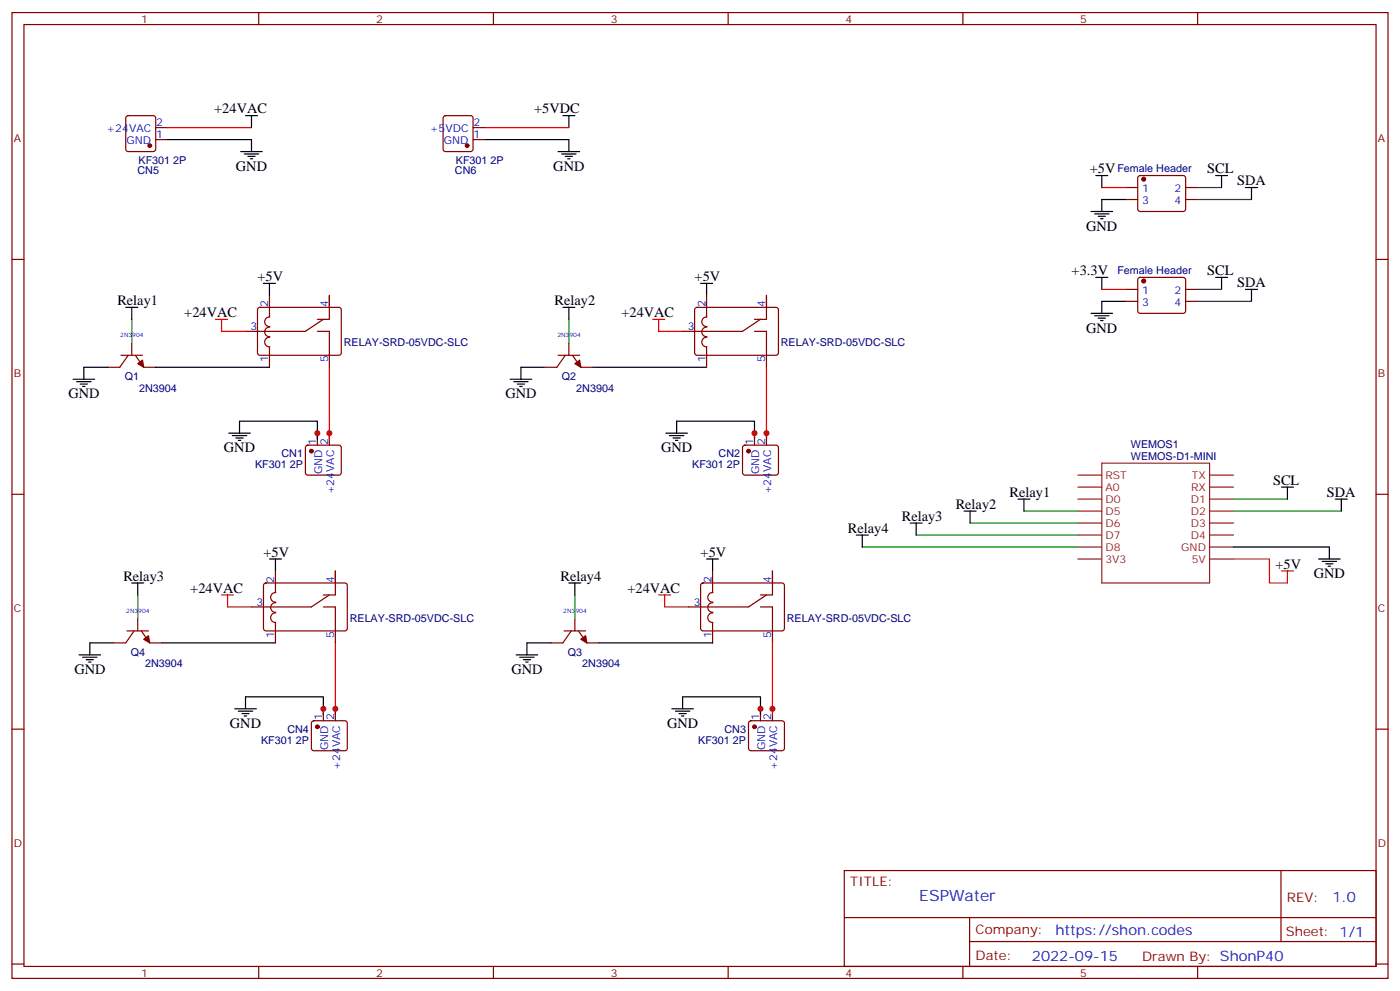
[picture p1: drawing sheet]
<svg xmlns="http://www.w3.org/2000/svg" width="412mm" height="292mm" viewBox="0 0 412 292" stroke-linecap="round" stroke-linejoin="round" font-family="sans-serif">
<g fill="none" stroke="#870000" stroke-width=".35">
<path d="M3.5 3.7h405.4v284.3h-405.4zM7.1 7.2h398.2v277.3h-398.2zM76.2 3.7v3.5M145.3 3.7v3.5M214.5 3.7v3.5M283.6 3.7v3.5M352.8 3.7v3.5M37.3 34.2l.4-.2h7.5l.5 .2 .2 .5v9.2l-.3 .5-.4 .2h-7.5l-.5-.2-.2-.5v-9.2zM45.9 37.6h3.5M130.8 34.2l.4-.2h7.4l.5 .2 .2 .5v9.2l-.2 .5-.5 .2h-7.4l-.5-.2-.2-.5v-9.2zM139.3 37.6h3.6M45.9 41.1h3.5"/>
<path d="M139.3 41.1h3.6M331.6 55.2h3.5M331.6 58.7h3.5M335.4 51.9l.4-.2h12.7l.5 .2 .2 .5v9.4l-.7 .5-12.9-.1-.5-.6v-9.2zM349.2 55.2h3.6M349.2 58.7h3.6M3.5 76.4h3.6M405.3 76.4h3.6M72.3 97.5h17.7M76.1 90.7l.5-.2h23.5l.4 .7v13l-.7 .4-23.5-.1-.5-.6v-12.7zM79.4 87v6.3M79.5 96.3a1.41 1.41 0 0 0-1.5 1.4 1.41 1.41 0 0 0 1.5 1.4"/>
<path d="M79.5 99.3a1.41 1.41 0 0 0-1.5 1.4 1.41 1.41 0 0 0 1.5 1.4M79.5 93.3a1.41 1.41 0 0 0-1.5 1.4 1.41 1.41 0 0 0 1.5 1.4M93.5 97.5h3.5v10.6M97 87v7h-3.5M201.1 97.5h17.6M204.8 90.7l.5-.2h23.6l.4 .7-.1 13-.6 .4-23.6-.1-.4-.6v-12.7zM208.1 87v6.3M208.2 96.3a1.41 1.41 0 0 0-1.5 1.4 1.41 1.41 0 0 0 1.5 1.4M208.2 99.3a1.41 1.41 0 0 0-1.5 1.4 1.41 1.41 0 0 0 1.5 1.4M208.2 93.3a1.41 1.41 0 0 0-1.5 1.4 1.41 1.41 0 0 0 1.5 1.4M222.2 97.5h3.6v10.6M225.8 87v7h-3.6"/>
<path d="M331.6 85.2h3.5M331.6 88.7h3.5M335.4 81.9l.4-.2h12.7l.5 .2 .2 .5v9.4l-.7 .5-12.9-.1-.5-.7v-9.1zM349.2 85.2h3.6M349.2 88.7h3.6M35.6 104.6h6.4M37.7 104.6l-2.4 3.5h-3.6M38.8 101.1v3.5M39.9 104.6l2.4 3.5h3.6M79.4 102.1v6M164.4 104.6h6.3M166.5 104.6l-2.5 3.5h-3.5"/>
<path d="M167.6 101.1v3.5M168.6 104.6l2.5 3.5h3.5M208.1 102.1v6M90.2 131.3l.5-.2h9.1l.5 .2 .2 .5v7.4l-.2 .5-.5 .2h-9.1l-.5-.3-.2-.4v-7.4zM93.5 127.5v3.6M97 127.5v3.6M219 131.3l.4-.2h9.2l.5 .2 .2 .5v7.4l-.2 .5-.5 .2h-9.2l-.5-.3-.2-.4v-7.4zM222.2 127.5v3.6M225.8 127.5v3.6M3.5 145.5h3.6M405.3 145.5h3.6M74.1 178.7h17.6"/>
<path d="M77.8 171.8l.5-.2 23.6 .1 .4 .6-.1 13-.6 .4h-23.6l-.4-.7v-12.7zM81.1 168.1v6.3M81.2 177.4a1.41 1.41 0 0 0-1.5 1.5 1.41 1.41 0 0 0 1.5 1.4M81.2 174.5a1.41 1.41 0 0 0-1.5 1.4 1.41 1.41 0 0 0 1.5 1.4M95.2 178.7h3.6v10.6M98.8 168.1v7.1h-3.6M202.8 178.7h17.7M206.6 171.8l.5-.2 23.5 .1 .5 .6-.1 13-.6 .4h-23.6l-.4-.7v-12.7zM209.9 168.1v6.3M210 177.4a1.41 1.41 0 0 0-1.5 1.5 1.41 1.41 0 0 0 1.5 1.4M210 174.5a1.41 1.41 0 0 0-1.5 1.4 1.41 1.41 0 0 0 1.5 1.4M224 178.7h3.5v10.6"/>
<path d="M227.5 168.1v7.1h-3.5M37.4 185.7h6.3M39.5 185.7l-2.5 3.6h-3.5M40.6 182.2v3.5M41.6 185.7l2.5 3.6h3.5M81.1 183.3v6M81.2 180.4a1.41 1.41 0 0 0-1.5 1.4 1.41 1.41 0 0 0 1.5 1.4M166.2 185.7h6.3M168.3 185.7l-2.5 3.6h-3.5M169.3 182.2v3.5M170.4 185.7l2.5 3.6h3.5M209.9 183.3v6"/>
<path d="M210 180.4a1.41 1.41 0 0 0-1.5 1.4 1.41 1.41 0 0 0 1.5 1.4M3.5 214.7h3.6M92 212.4l.4-.2h9.2l.5 .2 .2 .5v7.4l-.2 .5-.5 .2h-9.2l-.5-.2-.2-.5v-7.4zM95.2 208.7v3.5M98.8 208.7v3.5M220.7 212.4l.5-.2h9.2l.5 .2 .2 .5v7.4l-.3 .5-.4 .2h-9.2l-.5-.2-.2-.5v-7.4zM224 208.7v3.5M227.5 208.7v3.5M405.3 214.7h3.6M248.7 256.3h156.6v28.2h-156.6zM377.3 256.3v20.9M248.7 270.1h156.5"/>
<path d="M285.6 277.2h119.6M285.6 270.1v14.2M3.5 283.8h3.6M76.2 284.5v3.5M145.3 284.5v3.5M214.5 284.5v3.5M283.6 284.5v3.5M352.8 284.5v3.5M405.3 283.8h3.6"/>
</g>
<g fill="none" stroke="#8c2424" stroke-width=".35">
<path d="M317.5 139.9h7.1M324.6 136.3h31.7v35.3h-31.7zM356.3 139.9h7.1M317.5 143.4h7.1M317.5 146.9h7.1M317.5 150.5h7.1M317.5 154h7.1M317.5 157.5h7.1M356.3 143.4h7.1M356.3 146.9h7.1M356.3 150.5h7.1M356.3 154h7.1"/>
<path d="M356.3 157.5h7.1M317.5 161h7.1M317.5 164.6h7.1M356.3 161h7.1M356.3 164.6h7.1"/>
</g>
<path d="M363.4 164.6h10.5v7h5.3" fill="none" stroke="#f30" stroke-width=".35"/>
<g fill="none" stroke="#f00" stroke-width=".35">
<path d="M49.4 37.6h24.7M142.9 37.6h24.7M324.6 55.2h7M63.5 94h3.5M65.3 94v3.5h7M192.3 94h3.5M194 94v3.5h7.1M324.6 85.2h7M97 108.1v21.2M225.8 108.1v21.2M65.3 175.2h3.5M67 175.2v3.5h7.1"/>
<path d="M194 175.2h3.6M195.8 175.2v3.5h7M377.5 168.1h3.5M379.2 168.1v3.5M98.8 189.3v21.1M227.5 189.3v21.1"/>
</g>
<g fill="none" stroke="#000" stroke-width=".35">
<path d="M72.3 34h3.5M74.1 34v3.6M165.8 34h3.5M167.6 34v3.6M49.4 41.1h24.7v3.5M70.9 44.6h6.4M72 45.3h4.2M73 46h2.1M73.7 46.7h.7M142.9 41.1h24.7v3.5M164.4 44.6h6.3M165.5 45.3h4.2"/>
<path d="M166.5 46h2.1M167.2 46.7h.7M322.8 51.7h3.5M324.6 51.7v3.5M331.6 58.7h-7v3.6M358.1 51.7h3.5M359.8 51.7v3.5M366.9 55.2h3.5M368.7 55.2v3.5M321.4 62.3h6.3M322.4 63h4.3M323.5 63.7h2.1"/>
<path d="M324.2 64.4h.7M37 90.5h3.6M38.8 90.5v3.5M77.6 83.4h3.5M79.4 83.4v3.6M165.8 90.5h3.5M167.6 90.5v3.5M206.4 83.4h3.5M208.1 83.4v3.6M321.4 92.3h6.3M322.4 93h4.3M322.8 81.7h3.5"/>
<path d="M323.5 93.7h2.1M324.2 94.4h.7M324.6 81.7v3.5M331.6 88.7h-7v3.6M358.1 81.7h3.5M359.8 81.7v3.5M366.9 85.2h3.5M368.7 85.2v3.5M21.5 111.7h6.4M22.6 112.4h4.2M23.6 113.1h2.2M24.3 113.8h.7"/>
<path d="M31.7 108.1h-7v3.6M45.9 108.1h33.5M150.3 111.7h6.3M151.3 112.4h4.3M152.4 113.1h2.1M153.1 113.8h.7M160.5 108.1h-7v3.6M174.6 108.1h33.5M67.4 127.5h6.3M68.4 128.2h4.3M69.5 128.9h2.1M70.2 129.6h.7"/>
<path d="M70.6 127.5v-3.5h22.9v5.3M196.1 127.5h6.4M197.2 128.2h4.2M198.3 128.9h2.1M199 129.6h.7M199.3 127.5v-3.5h22.9v5.3M252.2 157.5h3.6M254 157.5v3.5M268.1 154h3.5M269.9 154v3.5M284 150.5h3.5M285.8 150.5v3.5"/>
<path d="M299.9 146.9h3.5M301.6 146.9v3.6M377.5 143.4h3.5M379.2 143.4v3.5M393.3 146.9h3.6M395.1 146.9v3.6M38.8 171.6h3.5M40.6 171.6v3.6M79.4 164.6h3.5M81.1 164.6v3.5M167.6 171.6h3.5M169.3 171.6v3.6"/>
<path d="M208.1 164.6h3.6M209.9 164.6v3.5M363.4 161h28.2v3.6M388.4 164.6h6.4M389.5 165.3h4.2M390.5 166h2.1M391.2 166.7h.7M23.3 192.8h6.3M24.3 193.5h4.3M25.4 194.2h2.1M26.1 194.9h.7M33.5 189.3h-7v3.5"/>
<path d="M47.6 189.3h33.5M152 192.8h6.4M153.1 193.5h4.2M154.2 194.2h2.1M154.9 194.9h.7M162.3 189.3h-7.1v3.5M176.4 189.3h33.5M69.1 208.7h6.4M70.2 209.4h4.2M71.3 210.1h2.1M72 210.8h.7M72.3 208.7v-3.6h22.9v5.3"/>
<path d="M197.9 208.7h6.4M199 209.4h4.2M200 210.1h2.1M200.7 210.8h.7M201.1 208.7v-3.6h22.9v5.3"/>
</g>
<g fill="#870000" stroke="#870000" stroke-width=".35">
<path d="M40.6 107.1l1.4-1.1 .3 2.1z"/>
<path d="M169.3 107.1l1.4-1.1 .4 2.1z"/>
<path d="M171.1 188.2l1.4-1.1 .4 2.2z"/>
<path d="M42.3 188.2l1.4-1.1 .4 2.2z"/>
<circle cx="91.7" cy="132.8" r=".53"/>
<circle cx="220.5" cy="132.8" r=".53"/>
<circle cx="222.2" cy="214" r=".53"/>
<circle cx="93.5" cy="214" r=".53"/>
<circle cx="44.1" cy="42.9" r=".53"/>
<circle cx="137.6" cy="42.9" r=".53"/>
<circle cx="336.9" cy="52.7" r=".53"/>
<circle cx="336.9" cy="82.7" r=".53"/>
</g>
<g fill="none" stroke="#008700" stroke-width=".35">
<path d="M352.8 55.2h7M352.8 58.7h15.9M38.8 94v7.1M167.6 94v7.1M352.8 88.7h15.9M352.8 85.2h7M269.9 157.5h47.6M285.8 154h31.7M301.6 150.5h15.9M363.4 146.9h15.8M363.4 150.5h31.7M40.6 175.2v7"/>
<path d="M169.3 175.2v7M254 161h63.5"/>
</g>
<path d="M95.2 94l-5.2 3.5M224 94l-5.3 3.5M97 175.2l-5.3 3.5M225.8 175.2l-5.3 3.5" fill="none" stroke="#600" stroke-width=".35"/>
<g fill="#c00">
<circle cx="93.5" cy="127.5" r=".88"/>
<circle cx="97" cy="127.5" r=".88"/>
<circle cx="225.8" cy="127.5" r=".88"/>
<circle cx="222.3" cy="127.5" r=".88"/>
<circle cx="224" cy="208.7" r=".88"/>
<circle cx="227.5" cy="208.7" r=".88"/>
<circle cx="98.8" cy="208.7" r=".88"/>
<circle cx="95.3" cy="208.7" r=".88"/>
</g>
<text font-size="4.6" fill="#00f" x="270.8" y="265.3">ESPWater</text>
<g font-size="4.2">
<text x="63.1" y="33.3">+24VAC</text>
<text x="157.4" y="33.3">+5VDC</text>
<text x="69.5" y="50.3">GND</text>
<text x="163" y="50.3">GND</text>
<text x="321" y="51">+5V</text>
<text x="355.6" y="51">SCL</text>
<text x="364.4" y="54.5">SDA</text>
<text x="320" y="67.9">GND</text>
<text x="75.8" y="82.7">+5V</text>
<text x="204.6" y="82.7">+5V</text>
<text x="315.7" y="81">+3.3V</text>
<text x="355.6" y="81">SCL</text>
<text x="34.6" y="89.8">Relay1</text>
<text x="163.3" y="89.8">Relay2</text>
<text x="364.4" y="84.5">SDA</text>
<text x="54.3" y="93.3">+24VAC</text>
<text x="183" y="93.3">+24VAC</text>
<text x="320" y="97.9">GND</text>
<text x="20.1" y="117.3">GND</text>
<text x="148.9" y="117.3">GND</text>
<text x="66" y="133.2">GND</text>
<text x="194.7" y="133.2">GND</text>
<text x="375" y="142.7">SCL</text>
<text x="281.5" y="149.8">Relay2</text>
<text x="297.4" y="146.2">Relay1</text>
<text x="390.9" y="146.2">SDA</text>
<text x="265.6" y="153.3">Relay3</text>
<text x="249.8" y="156.8">Relay4</text>
<text x="77.6" y="163.9">+5V</text>
<text x="206.4" y="163.9">+5V</text>
<text x="375.7" y="167.4">+5V</text>
<text x="36.3" y="170.9">Relay3</text>
<text x="165.1" y="170.9">Relay4</text>
<text x="387" y="170.2">GND</text>
<text x="56" y="174.4">+24VAC</text>
<text x="184.8" y="174.4">+24VAC</text>
<text x="21.9" y="198.4">GND</text>
<text x="150.7" y="198.4">GND</text>
<text x="67.7" y="214.3">GND</text>
<text x="196.5" y="214.3">GND</text>
</g>
<g font-size="4.2" fill="#00f">
<text x="392.5" y="265.6">1.0</text>
<text x="310.9" y="275.1">https://shon.codes</text>
<text x="304" y="282.9">2022-09-15</text>
</g>
<g font-size="3.9" fill="#800">
<text x="250.5" y="260.9">TITLE:</text>
<text x="379.1" y="265.6">REV:</text>
<text x="287.4" y="275.1">Company:</text>
<text x="378.7" y="275.7">Sheet: 1/1</text>
<text x="287.4" y="282.8">Date:</text>
<text x="336.4" y="282.8">Drawn By: ShonP40</text>
</g>
<g font-size="3.2" fill="#800">
<text x="41.6" y="6.7">1</text>
<text x="110.8" y="6.7">2</text>
<text x="179.9" y="6.7">3</text>
<text x="249.1" y="6.7">4</text>
<text x="318.2" y="6.7">5</text>
<text x="4.1" y="41.8">A</text>
<text x="405.9" y="41.8">A</text>
<text x="4.1" y="110.9">B</text>
<text x="405.9" y="110.9">B</text>
<text x="4.1" y="180.1">C</text>
<text x="405.9" y="180.1">C</text>
<text x="4.1" y="249.2">D</text>
<text x="405.9" y="249.2">D</text>
<text x="41.6" y="287.5">1</text>
<text x="110.8" y="287.5">2</text>
<text x="179.9" y="287.5">3</text>
<text x="249.1" y="287.5">4</text>
<text x="318.2" y="287.5">5</text>
</g>
<g font-size="3.2" fill="#00f">
<text x="31.4" y="39">+24VAC</text>
<text x="46" y="40.7">1</text>
<text x="46" y="37.2">2</text>
<text x="126.6" y="39">+5VDC</text>
<text x="139.5" y="40.7">1</text>
<text x="139.5" y="37.2">2</text>
<text x="37.3" y="42.5">GND</text>
<text x="130.8" y="42.5">GND</text>
<text x="336.4" y="56.6">1</text>
<text x="345.9" y="56.6">2</text>
<text x="336.4" y="60.1">3</text>
<text x="345.9" y="60.1">4</text>
<text x="336.4" y="86.6">1</text>
<text x="345.9" y="86.6">2</text>
<text x="79" y="90.5" transform="rotate(-90 79 90.5)">2</text>
<text x="96.7" y="90.5" transform="rotate(-90 96.7 90.5)">4</text>
<text x="207.8" y="90.5" transform="rotate(-90 207.8 90.5)">2</text>
<text x="225.4" y="90.5" transform="rotate(-90 225.4 90.5)">4</text>
<text x="336.4" y="90.1">3</text>
<text x="345.9" y="90.1">4</text>
<text x="73.8" y="97.2">3</text>
<text x="202.6" y="97.2">3</text>
<text x="79" y="106.6" transform="rotate(-90 79 106.6)">1</text>
<text x="96.7" y="106.6" transform="rotate(-90 96.7 106.6)">5</text>
<text x="207.8" y="106.6" transform="rotate(-90 207.8 106.6)">1</text>
<text x="225.4" y="106.6" transform="rotate(-90 225.4 106.6)">5</text>
<text x="93.1" y="130.9" transform="rotate(-90 93.1 130.9)">1</text>
<text x="96.7" y="130.9" transform="rotate(-90 96.7 130.9)">2</text>
<text x="221.9" y="130.9" transform="rotate(-90 221.9 130.9)">1</text>
<text x="225.4" y="130.9" transform="rotate(-90 225.4 130.9)">2</text>
<text x="94.9" y="139.6" transform="rotate(-90 94.9 139.6)">GND</text>
<text x="223.7" y="139.6" transform="rotate(-90 223.7 139.6)">GND</text>
<text x="98.4" y="145.5" transform="rotate(-90 98.4 145.5)">+24VAC</text>
<text x="227.2" y="145.5" transform="rotate(-90 227.2 145.5)">+24VAC</text>
<text x="80.8" y="171.6" transform="rotate(-90 80.8 171.6)">2</text>
<text x="98.4" y="171.6" transform="rotate(-90 98.4 171.6)">4</text>
<text x="209.5" y="171.6" transform="rotate(-90 209.5 171.6)">2</text>
<text x="227.2" y="171.6" transform="rotate(-90 227.2 171.6)">4</text>
<text x="75.6" y="178.3">3</text>
<text x="204.4" y="178.3">3</text>
<text x="80.8" y="187.8" transform="rotate(-90 80.8 187.8)">1</text>
<text x="98.4" y="187.8" transform="rotate(-90 98.4 187.8)">5</text>
<text x="209.5" y="187.8" transform="rotate(-90 209.5 187.8)">1</text>
<text x="227.2" y="187.8" transform="rotate(-90 227.2 187.8)">5</text>
<text x="94.9" y="212" transform="rotate(-90 94.9 212)">1</text>
<text x="98.4" y="212" transform="rotate(-90 98.4 212)">2</text>
<text x="223.7" y="212" transform="rotate(-90 223.7 212)">1</text>
<text x="227.2" y="212" transform="rotate(-90 227.2 212)">2</text>
<text x="96.7" y="220.8" transform="rotate(-90 96.7 220.8)">GND</text>
<text x="225.4" y="220.8" transform="rotate(-90 225.4 220.8)">GND</text>
<text x="100.2" y="226.7" transform="rotate(-90 100.2 226.7)">+24VAC</text>
<text x="229" y="226.7" transform="rotate(-90 229 226.7)">+24VAC</text>
</g>
<g font-size="3.2" fill="#000080">
<text x="40.5" y="51.3">CN5</text>
<text x="40.8" y="48.2">KF301 2P</text>
<text x="134" y="51.3">CN6</text>
<text x="134.3" y="48.2">KF301 2P</text>
<text x="329.1" y="50.6">Female Header</text>
<text x="329.1" y="80.6">Female Header</text>
<text x="101.2" y="101.9">RELAY-SRD-05VDC-SLC</text>
<text x="230" y="101.9">RELAY-SRD-05VDC-SLC</text>
<text x="36.8" y="111.9">Q1</text>
<text x="165.5" y="111.9">Q2</text>
<text x="41" y="115.3">2N3904</text>
<text x="169.8" y="115.3">2N3904</text>
<text x="75.1" y="137.8">KF301 2P</text>
<text x="82.9" y="134.6">CN1</text>
<text x="203.9" y="137.8">KF301 2P</text>
<text x="211.7" y="134.6">CN2</text>
<text x="333.1" y="135.3">WEMOS-D1-MINI</text>
<text x="333.1" y="132">WEMOS1</text>
<text x="103" y="183">RELAY-SRD-05VDC-SLC</text>
<text x="231.8" y="183">RELAY-SRD-05VDC-SLC</text>
<text x="38.5" y="193.1">Q4</text>
<text x="42.8" y="196.4">2N3904</text>
<text x="167.3" y="193.1">Q3</text>
<text x="171.5" y="196.4">2N3904</text>
<text x="84.7" y="215.7">CN4</text>
<text x="213.4" y="215.7">CN3</text>
<text x="76.9" y="218.9">KF301 2P</text>
<text x="205.7" y="218.9">KF301 2P</text>
</g>
<g font-size="3.2" fill="#8d2323">
<text x="325.6" y="140.9">RST</text>
<text x="351.1" y="140.9">TX</text>
<text x="325.6" y="144.5">A0</text>
<text x="325.6" y="148">D0</text>
<text x="350.8" y="148">D1</text>
<text x="350.9" y="144.5">RX</text>
<text x="325.6" y="151.5">D5</text>
<text x="325.6" y="155">D6</text>
<text x="350.8" y="155">D3</text>
<text x="350.8" y="151.5">D2</text>
<text x="325.6" y="158.6">D7</text>
<text x="350.8" y="158.6">D4</text>
<text x="325.6" y="162.1">D8</text>
<text x="325.6" y="165.6">3V3</text>
<text x="348" y="162.1">GND</text>
<text x="351.1" y="165.6">5V</text>
</g>
<g font-size="1.8" fill="#00f">
<text x="35.4" y="99.3">2N3904</text>
<text x="164.2" y="99.3">2N3904</text>
<text x="37.2" y="180.4">2N3904</text>
<text x="165.9" y="180.4">2N3904</text>
</g>
</svg>
